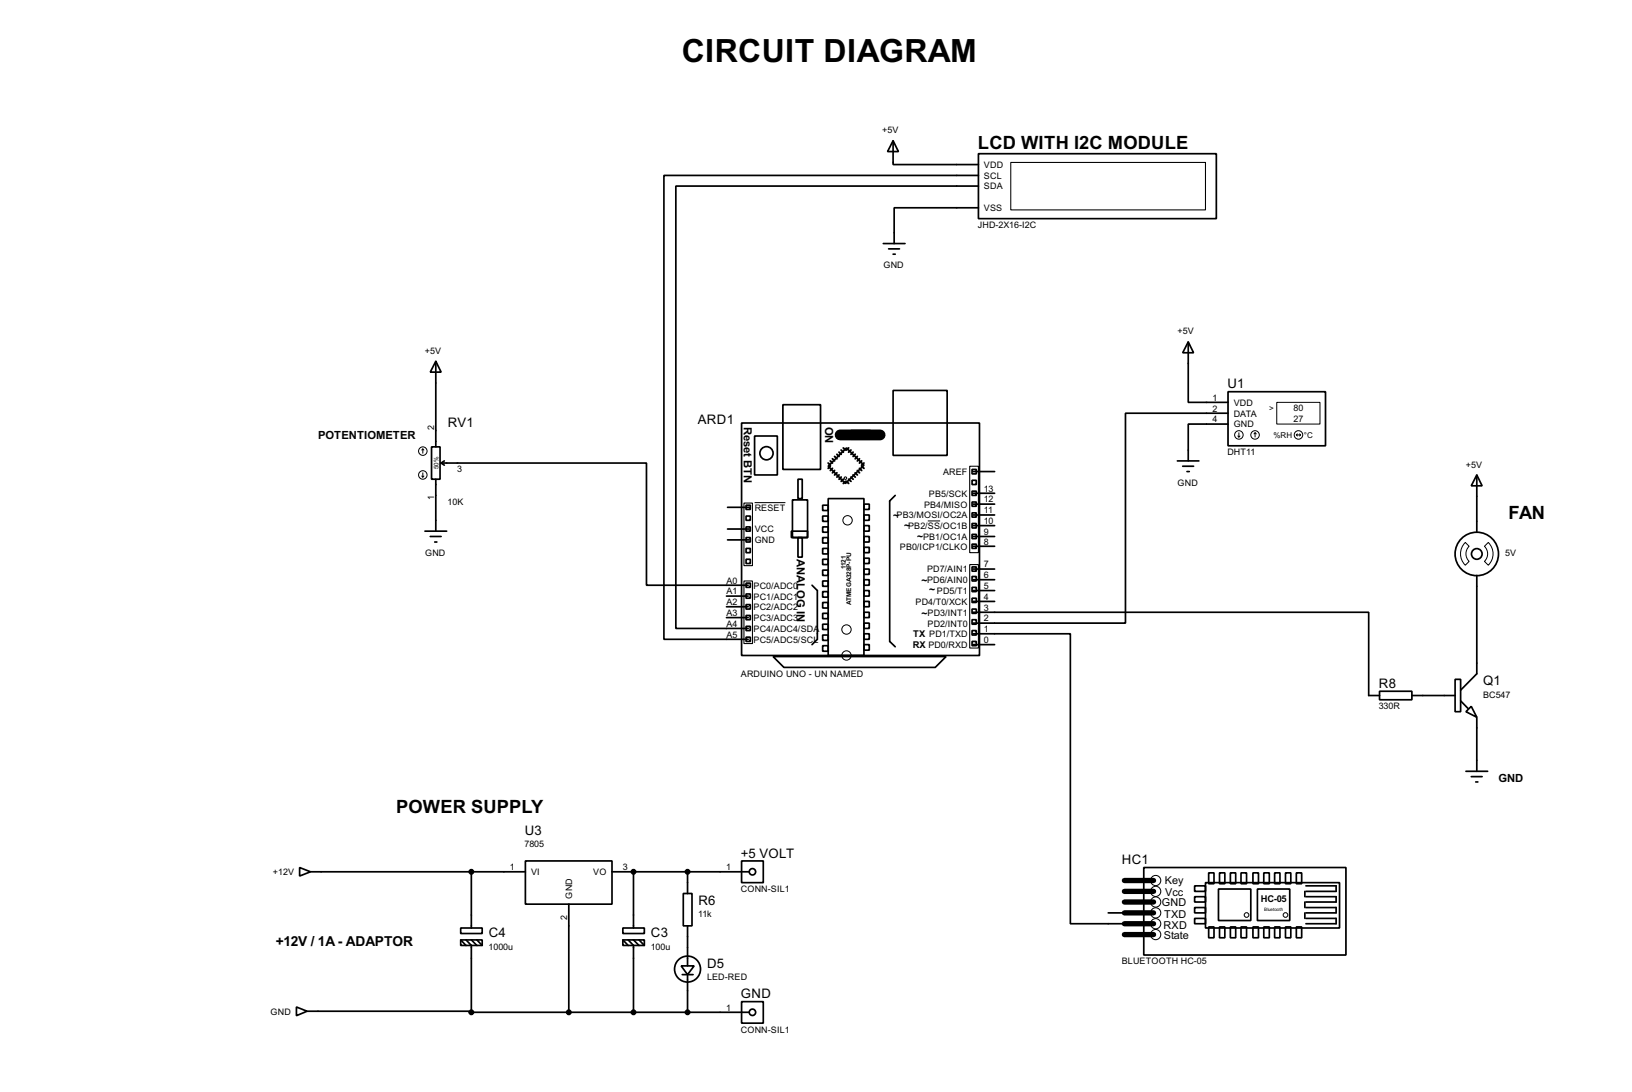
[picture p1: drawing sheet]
<svg xmlns="http://www.w3.org/2000/svg" width="383mm" height="256mm" viewBox="0 0 383 256" stroke-linecap="round" stroke-linejoin="round" font-family="sans-serif">
<g fill="none" stroke="#000" stroke-width=".4">
<path d="M209.9 33.1l1.2 2.5h-2.5zM209.9 33.1v5.6h20M229.9 36.1h55.9v15.3h-55.9zM207.6 57.2h5.1M208.8 58.5h2.6M209.9 59.7h.5M229.9 48.8h-19.8v8.4M229.9 41.2h-73.9v109h19.8M229.9 43.7h-71.1v103.9h17M102.4 84.9l1.3 2.5h-2.6zM102.4 84.9v20.1M174.3 99.4h55.9v54.6h-55.9z"/>
<path d="M184 95.1h8.8v15.2h-8.8zM209.9 91.7h12.7v15.3h-12.7zM279.2 80.3l1.3 2.6h-2.6zM279.2 80.3v14.2h9.4M288.6 92h22.9v12.7h-22.9zM288.6 97.1h-24.1v49.3h-35.8M288.6 99.6h-9.4v8.7M101.4 105h2v7.6h-2zM102.4 112.6v12.2M103.7 108.8h48.2v28.7h23.9M103.7 108.8l.7 .5M104.4 108.3l-.7 .5"/>
<path d="M171 119.2h5.1M175.3 118.7h1v1h-1zM177.3 102.4h5.4v9.2h-5.4zM186.2 117.4h3.6v8.9h-3.6zM187.5 112.6h1v4.5h-1zM193.3 118.7h1.3v1.2h-1.3zM194.6 117.1h8.4v36.9h-8.4zM194.6 109.5l4.3-4.3 4.1 4.1-4.3 4.3zM200 101.1h4.5v2.1h-4.5zM203 118.4h1.3v1.3h-1.3zM210.4 116.4l-1.3 1.3v33l1.3 1.2M228.4 110.3h1v1h-1z"/>
<path d="M228.4 115.4h1v1h-1zM228.4 117.9h1v1h-1zM228.4 112.8h1v1h-1zM228.7 118.4h5M228.7 115.9h5M228.7 110.8h5M276.7 108.3h5M277.9 109.5h2.6M278.9 110.8h.6M347 111.6l1.3 2.5h-2.6zM347 111.6v13.4M99.9 124.8h5.1"/>
<path d="M101.1 126h2.6M102.2 127.3h.5M171 124.3h5.1M171 126.8h5.1M175.3 121.2h1v1h-1zM175.3 126.3h1v1h-1zM175.3 131.4h1v1h-1zM175.3 128.8h1v1h-1zM175.3 123.8h1v1h-1zM175.3 137h1v1h-1zM175.3 139.5h1v1h-1zM186 124.8h3.8v1.5h-3.8z"/>
<path d="M187.5 126.3h1v4.6h-1zM190.8 137.5l1.3 1.2v11.5l-1.3 1.2M193.3 121.2h1.3v1.3h-1.3zM193.3 123.8h1.3v1.2h-1.3zM193.3 126.3h1.3v1.3h-1.3zM193.3 128.8h1.3v1.3h-1.3zM193.3 131.4h1.3v1.2h-1.3zM193.3 133.9h1.3v1.3h-1.3zM193.3 136.5h1.3v1.2h-1.3zM193.3 139h1.3v1.3h-1.3zM203 121h1.3v1.2h-1.3zM203 123.5h1.3v1.3h-1.3z"/>
<path d="M203 126h1.3v1.3h-1.3zM203 128.6h1.3v1.2h-1.3zM203 131.1h1.3v1.3h-1.3zM203 133.7h1.3v1.2h-1.3zM203 136.2h1.3v1.3h-1.3zM203 138.7h1.3v1.3h-1.3zM228.4 120.5h1v1h-1zM228.4 123h1v1h-1zM228.4 125.5h1v1h-1zM228.4 127.8h1v1h-1zM228.4 133.2h1v1h-1zM228.4 135.4h1v1.1h-1z"/>
<path d="M228.4 138h1v1h-1zM228.7 126h5M228.7 138.7h5M228.7 136.2h5M228.7 133.7h5M228.7 128.3h5M228.7 123.5h5M228.7 121h5M347 135.2v23.1l-3.8 3.8M170.7 145.1h5.1M170.7 142.5h5.1M170.7 140h5.1"/>
<path d="M175.3 142h1v1.1h-1zM175.3 144.6h1v1h-1zM175.3 147.1h1v1h-1zM175.3 149.7h1v1h-1zM181.7 154.2h40.6l-2.5 2.6h-35.6zM193.3 141.5h1.3v1.3h-1.3zM193.3 144.1h1.3v1.2h-1.3zM193.3 146.6h1.3v1.3h-1.3zM193.3 149.2h1.3v1.2h-1.3zM193.3 151.7h1.3v1.3h-1.3zM203 141.3h1.3v1.2h-1.3zM203 143.8h1.3v1.3h-1.3z"/>
<path d="M203 146.4h1.3v1.2h-1.3zM203 148.9h1.3v1.3h-1.3zM203 151.4h1.3v1.3h-1.3zM228.4 140.5h1v1h-1zM228.4 143.1h1v1h-1zM228.4 145.6h1v1h-1zM228.4 148.1h1v1.1h-1zM228.4 150.7h1v1h-1zM228.7 143.8h92.9v19.6h2.6M228.7 148.9h22.8v68.1h14M228.7 151.4h5M228.7 141.3h5"/>
<path d="M341.9 159.6h1.3v7.6h-1.3zM324.2 162.4h7.6v2h-7.6zM331.8 163.4h10.1M343.2 164.6l1.8 1.8M344.5 167.2l1.2-1.3 1.3 2.6zM347 168.5v12.7M344.5 181.2h5.1M345.7 182.4h2.6M346.8 183.7h.5M70.4 203.8l2.6 1-2.6 1zM73 204.8h50.5M108.3 218h5v1.3h-5z"/>
<path d="M110.8 204.8v13.2M123.5 202.2h20.3v10.2h-20.3zM133.7 212.4v25.4M143.8 204.8h32.3M146.4 218h5v1.3h-5zM148.9 204.8v13.2M160.6 209.9h2v7.6h-2zM161.6 204.8v5.1M161.6 217.5v9.4M174.3 202.2h5.1v5.1h-5.1zM260.4 214.4h5.1M268.8 203.8h47.5v20.5h-47.5z"/>
<path d="M280.7 208.1h2.6v1.3h-2.6zM280.7 210.6h2.6v1.3h-2.6zM280.7 213.2h2.6v1.2h-2.6zM280.7 215.7h2.6v1.3h-2.6zM283.3 207.3h31.5v10.7h-31.5zM284 217.7h1.3v2.6h-1.3zM284 205h1.3v2.6h-1.3zM286.3 208.8h7.6v7.4h-7.6zM286.6 217.7h1.2v2.6h-1.2zM286.6 205h1.2v2.6h-1.2zM289.1 217.7h1.3v2.6h-1.3zM289.1 205h1.3v2.6h-1.3z"/>
<path d="M291.6 205h1.3v2.6h-1.3zM291.6 217.7h1.3v2.6h-1.3zM294.4 205h1.3v2.6h-1.3zM294.4 217.7h1.3v2.6h-1.3zM295.5 208.8h7.6v7.4h-7.6zM297 205h1.3v2.6h-1.3zM297 217.7h1.3v2.6h-1.3zM299.5 205h1.3v2.6h-1.3zM299.5 217.7h1.3v2.6h-1.3zM302.1 205h1.2v2.6h-1.2zM302.1 217.7h1.2v2.6h-1.2zM304.6 205h1.3v2.6h-1.3z"/>
<path d="M304.6 217.7h1.3v2.6h-1.3zM306.6 209.4v1.2M306.6 211.9v1.3M306.6 214.4v1.3M306.9 208.1h7.1v1.3h-7.1M306.9 210.6h7.1v1.3h-7.1M306.9 213.2h7.1v1.2h-7.1M306.9 215.7h7.1v1.3h-7.1M69.7 236.5l2.5 1-2.5 1.1zM72.2 237.5h38.1v.3h.5M108.3 220.8h5v1.3h-5zM108.3 220.8l1.2 1.3"/>
<path d="M109.5 220.8l1.3 1.3v15.7M110.8 237.8h65.3M110.8 220.8l1.3 1.3M112.1 220.8l1.2 1.3M146.4 220.8h5v1.3h-5zM146.4 220.8l1.2 1.3M147.6 220.8l1.3 1.3v15.7M148.9 220.8l1.3 1.3M150.2 220.8l1.2 1.3M160.1 226.9h3l-1.5 2zM160.3 228.9h2.6M161.6 228.9v8.9"/>
<path d="M174.3 235.3h5.1v5h-5.1z"/>
<circle cx="180.1" cy="106.5" r="1.55"/>
<circle cx="347" cy="130.1" r="5.1"/>
<circle cx="347" cy="130.1" r="1.25"/>
<circle cx="176.8" cy="204.8" r=".75"/>
<circle cx="161.5" cy="227.6" r="3.1"/>
<circle cx="176.8" cy="237.8" r=".75"/>
</g>
<circle cx="148.9" cy="204.8" r=".2" fill="#000"/>
<g fill="none" stroke="#000" stroke-width=".23">
<path d="M300 94.5h10.2v5.1h-10.2zM99.1 111.8l.3 .3M99.4 105.5l-.3 .2M99.4 105.5l.2 .2M99.4 105.5v1M99.4 111.1v1M99.6 111.8l-.2 .3M177.3 118.1h7.3M290.9 102.4l.2 .3M291.1 101.7v1M291.4 102.4l-.3 .3M294.9 101.7l-.2 .2"/>
<path d="M294.9 101.7l.3 .2M294.9 101.7v1M304.6 102.2h1M304.6 102.2l.3 .2M304.9 101.9l-.3 .3M305.4 101.9l.2 .3M305.6 102.2l-.2 .2M218 122.4h2.9M344.3 127.4l.9 .9a2.48 2.48 0 0 0 0 3.6l-.9 .9a3.7 3.7 0 0 1 0-5.4zM348.8 128.3l.9-.9a3.7 3.7 0 0 1 0 5.4l-.9-.9a2.48 2.48 0 0 0 0-3.6z"/>
<circle cx="99.3" cy="111.6" r="1"/>
<circle cx="99.3" cy="106" r="1"/>
<circle cx="198.6" cy="112.3" r=".3"/>
<circle cx="291.1" cy="102.2" r="1"/>
<circle cx="294.9" cy="102.2" r="1"/>
<circle cx="305.1" cy="102.2" r="1"/>
<circle cx="199.1" cy="122.2" r="1.1"/>
<circle cx="198.9" cy="147.9" r="1.1"/>
<circle cx="198.9" cy="154" r="1.1"/>
<circle cx="271.5" cy="217" r="1.2"/>
<circle cx="271.5" cy="209.4" r="1.2"/>
<circle cx="271.5" cy="206.8" r="1.2"/>
<circle cx="271.5" cy="219.5" r="1.2"/>
<circle cx="271.5" cy="211.9" r="1.2"/>
<circle cx="271.5" cy="214.4" r="1.2"/>
<circle cx="292.9" cy="214.9" r=".55"/>
<circle cx="302" cy="214.9" r=".55"/>
</g>
<path d="M237.5 38.2h45.8v11.1h-45.8zM174.8 118.2h2v14.7h-2zM227.9 109.5h2v20.3h-2zM174.8 136.5h2v14.7h-2zM227.9 132.6h2v19.6h-2z" fill="none" stroke="#000" stroke-width=".25"/>
<g fill="#000" stroke="#000" stroke-width=".4">
<circle cx="110.7" cy="204.8" r=".5"/>
<circle cx="148.8" cy="204.8" r=".5"/>
<circle cx="161.5" cy="204.8" r=".5"/>
<circle cx="110.7" cy="237.8" r=".5"/>
<circle cx="133.6" cy="237.8" r=".5"/>
<circle cx="148.8" cy="237.8" r=".5"/>
<circle cx="161.5" cy="237.8" r=".5"/>
</g>
<path d="M197.4 102.2h9.4" fill="none" stroke="#000" stroke-width="2.6"/>
<g fill="none" stroke="#000" stroke-width=".45">
<path d="M194.6 108.8l.5 .5M195.1 108.3l.5 .5M195.1 109.5l-.5 .5M195.6 107.8l.5 .5M195.6 110l-.5 .5M196.1 107.2l.6 .6M196.1 110.5l-.5 .6M196.7 106.7l.5 .5M196.7 111.1l-.6 .5M197.2 106.2l.5 .5M197.2 111.6l-.5 .5M197.7 105.7l.5 .5"/>
<path d="M197.7 112.1l-.5 .5M198.2 105.2l.5 .5M198.2 112.6l-.5 .5M198.7 113.1l-.5 .5M198.9 113.1l.5 .5M199.4 112.6l.6 .5M199.4 105.2l-.5 .5M200 112.1l.5 .5M200 105.7l-.6 .5M200.5 111.6l.5 .5M200.5 106.2l-.5 .5M201 111.1l.5 .5"/>
<path d="M201 106.7l-.5 .5M201.5 110.5l.5 .6M201.5 107.2l-.5 .6M202 110l.5 .5M202 107.8l-.5 .5M202.5 109.5l.5 .5M202.5 108.3l-.5 .5M203 108.8l-.5 .5"/>
</g>
<path d="M264.2 206.8h6.9M264.2 209.4h6.9M264.2 211.9h6.9M264.2 214.4h6.9M264.2 217h6.9M264.2 219.5h6.9" fill="none" stroke="#000" stroke-width="1.3"/>
<text font-size="8.4" x="160.2" y="14.5">CIRCUIT DIAGRAM</text>
<g font-size="4.8">
<text x="229.8" y="35">LCD WITH I2C MODULE</text>
<text x="354.5" y="121.9">FAN</text>
<text x="93.1" y="190.9">POWER SUPPLY</text>
</g>
<text font-size="3.6" x="64.8" y="222.2">+12V / 1A - ADAPTOR</text>
<g font-size="3.5">
<text x="288.4" y="91.2">U1</text>
<text x="105.2" y="100.3">RV1</text>
<text x="164" y="99.6">ARD1</text>
<text x="324" y="161.6">R8</text>
<text x="348.5" y="161">Q1</text>
<text x="123.3" y="196">U3</text>
<text x="174.1" y="201.4">+5 VOLT</text>
<text x="263.6" y="203">HC1</text>
<text x="164.1" y="212.6">R6</text>
<text x="114.9" y="220.2">C4</text>
<text x="153" y="220.2">C3</text>
<text x="166.2" y="227.3">D5</text>
<text x="174.1" y="234.5">GND</text>
</g>
<g font-size="3">
<text x="174.8" y="100.4" transform="rotate(90 174.8 100.4)">Reset BTN</text>
<text x="193.9" y="100.2" transform="rotate(90 193.9 100.2)">ON</text>
<text x="74.7" y="103.1">POTENTIOMETER</text>
<text x="187.3" y="131.4" transform="rotate(90 187.3 131.4)">ANALOG IN</text>
<text x="352.1" y="183.6">GND</text>
</g>
<g font-size="2.9">
<text x="273.7" y="207.6">Key</text>
<text x="273" y="212.9">GND</text>
<text x="273.5" y="215.7">TXD</text>
<text x="273.8" y="210.4">Vcc</text>
<text x="273.4" y="218.2">RXD</text>
<text x="273.4" y="220.5">State</text>
</g>
<g font-size="2.7">
<text x="209.9" y="121.9">~</text>
<text x="212.5" y="124.3">~</text>
<text x="215.5" y="126.9">~</text>
<text x="216.5" y="137.1">~</text>
<text x="218.3" y="139.4">~</text>
<text x="216.5" y="145">~</text>
</g>
<g font-size="2.5">
<text x="214.6" y="149.7">TX PD1/TXD</text>
<text x="214.5" y="152.2">RX PD0/RXD</text>
<text x="296.2" y="211.9">HC-05</text>
</g>
<g font-size="2.4">
<text x="207.3" y="31.3">+5V</text>
<text x="231.2" y="42">SCL</text>
<text x="231.2" y="39.5">VDD</text>
<text x="231.2" y="44.5">SDA</text>
<text x="229.7" y="53.6">JHD-2X16-I2C</text>
<text x="231.2" y="49.6">VSS</text>
<text x="207.6" y="63.1">GND</text>
<text x="99.9" y="83.2">+5V</text>
<text x="276.7" y="78.6">+5V</text>
<text x="284.9" y="94.1">1</text>
<text x="289.9" y="95.3">VDD</text>
<text x="102" y="101.1" transform="rotate(-90 102 101.1)">2</text>
<text x="284.9" y="96.7">2</text>
<text x="284.9" y="99.2">4</text>
<text x="289.9" y="97.9">DATA</text>
<text x="289.9" y="100.4">GND</text>
<text x="304" y="96.6">80</text>
<text x="304" y="99.2">27</text>
<text x="288.4" y="106.9">DHT11</text>
<text x="107.5" y="110.8">3</text>
<text x="221.6" y="111.6">AREF</text>
<text x="344.5" y="109.8">+5V</text>
<text x="102" y="117.5" transform="rotate(-90 102 117.5)">1</text>
<text x="105.2" y="118.6">10K</text>
<text x="177.3" y="120">RESET</text>
<text x="217.1" y="119.2">PB4/MISO</text>
<text x="218.3" y="116.7">PB5/SCK</text>
<text x="231.2" y="118">12</text>
<text x="231.2" y="115.5">13</text>
<text x="276.7" y="114.1">GND</text>
<text x="177.3" y="125.1">VCC</text>
<text x="210.7" y="121.8">PB3/MOSI/OC2A</text>
<text x="213.4" y="124.3">PB2/SS/OC1B</text>
<text x="231.2" y="125.6">9</text>
<text x="231.2" y="123.1">10</text>
<text x="231.2" y="120.6">11</text>
<text x="99.9" y="130.6">GND</text>
<text x="177.3" y="127.6">GND</text>
<text x="211.4" y="129.1">PB0/ICP1/CLKO</text>
<text x="216.9" y="126.8">PB1/OC1A</text>
<text x="231.2" y="127.9">8</text>
<text x="353.7" y="130.6">5V</text>
<text x="170.7" y="137.1">A0</text>
<text x="217.8" y="137">PD6/AIN0</text>
<text x="217.8" y="134.5">PD7/AIN1</text>
<text x="231.2" y="135.8">6</text>
<text x="231.2" y="133.3">7</text>
<text x="170.7" y="142.1">A2</text>
<text x="170.7" y="139.6">A1</text>
<text x="177.1" y="143.3">PC2/ADC2</text>
<text x="177.1" y="140.8">PC1/ADC1</text>
<text x="177.1" y="138.3">PC0/ADC0</text>
<text x="215.1" y="142.1">PD4/T0/XCK</text>
<text x="220.1" y="139.5">PD5/T1</text>
<text x="231.2" y="143.4">3</text>
<text x="231.2" y="140.9">4</text>
<text x="231.2" y="138.3">5</text>
<text x="170.7" y="149.8">A5</text>
<text x="170.7" y="147.2">A4</text>
<text x="170.7" y="144.7">A3</text>
<text x="177.1" y="148.4">PC4/ADC4/SDA</text>
<text x="177.1" y="145.9">PC3/ADC3</text>
<text x="217.9" y="147.2">PD2/INT0</text>
<text x="217.9" y="144.6">PD3/INT1</text>
<text x="231.2" y="148.5">1</text>
<text x="231.2" y="146">2</text>
<text x="177.1" y="151">PC5/ADC5/SCL</text>
<text x="231.2" y="151">0</text>
<text x="174.1" y="159">ARDUINO UNO - UN NAMED</text>
<text x="324" y="166.6">330R</text>
<text x="348.5" y="163.9">BC547</text>
<text x="123.3" y="199">7805</text>
<text x="64.1" y="205.6">+12V</text>
<text x="119.8" y="204.4">1</text>
<text x="124.8" y="205.6">VI</text>
<text x="139.4" y="205.6">VO</text>
<text x="146.4" y="204.4">3</text>
<text x="170.6" y="204.4">1</text>
<text x="174.1" y="209.5">CONN-SIL1</text>
<text x="134.5" y="211.1" transform="rotate(-90 134.5 211.1)">GND</text>
<text x="164.1" y="215.5">11k</text>
<text x="133.3" y="216.1" transform="rotate(-90 133.3 216.1)">2</text>
<text x="114.8" y="223.1">1000u</text>
<text x="152.9" y="223.1">100u</text>
<text x="263.6" y="226.5">BLUETOOTH HC-05</text>
<text x="166.1" y="230.2">LED-RED</text>
<text x="63.6" y="238.3">GND</text>
<text x="170.6" y="237.4">1</text>
<text x="174.1" y="242.5">CONN-SIL1</text>
</g>
<g font-size="2.1">
<text x="298.2" y="96.6">&gt;</text>
<text x="299.2" y="102.9">%RH</text>
<text x="306.4" y="102.9">°C</text>
</g>
<g font-size="1.7">
<text x="103" y="110.2" transform="rotate(-90 103 110.2)">50%</text>
<text x="198.8" y="133.7" transform="rotate(-90 198.8 133.7)">1121</text>
<text x="200" y="142.1" transform="rotate(-90 200 142.1)">ATMEGA328P-PU</text>
</g>
<text font-size="1.2" x="297.1" y="213.9">Bluetooth</text>
</svg>
